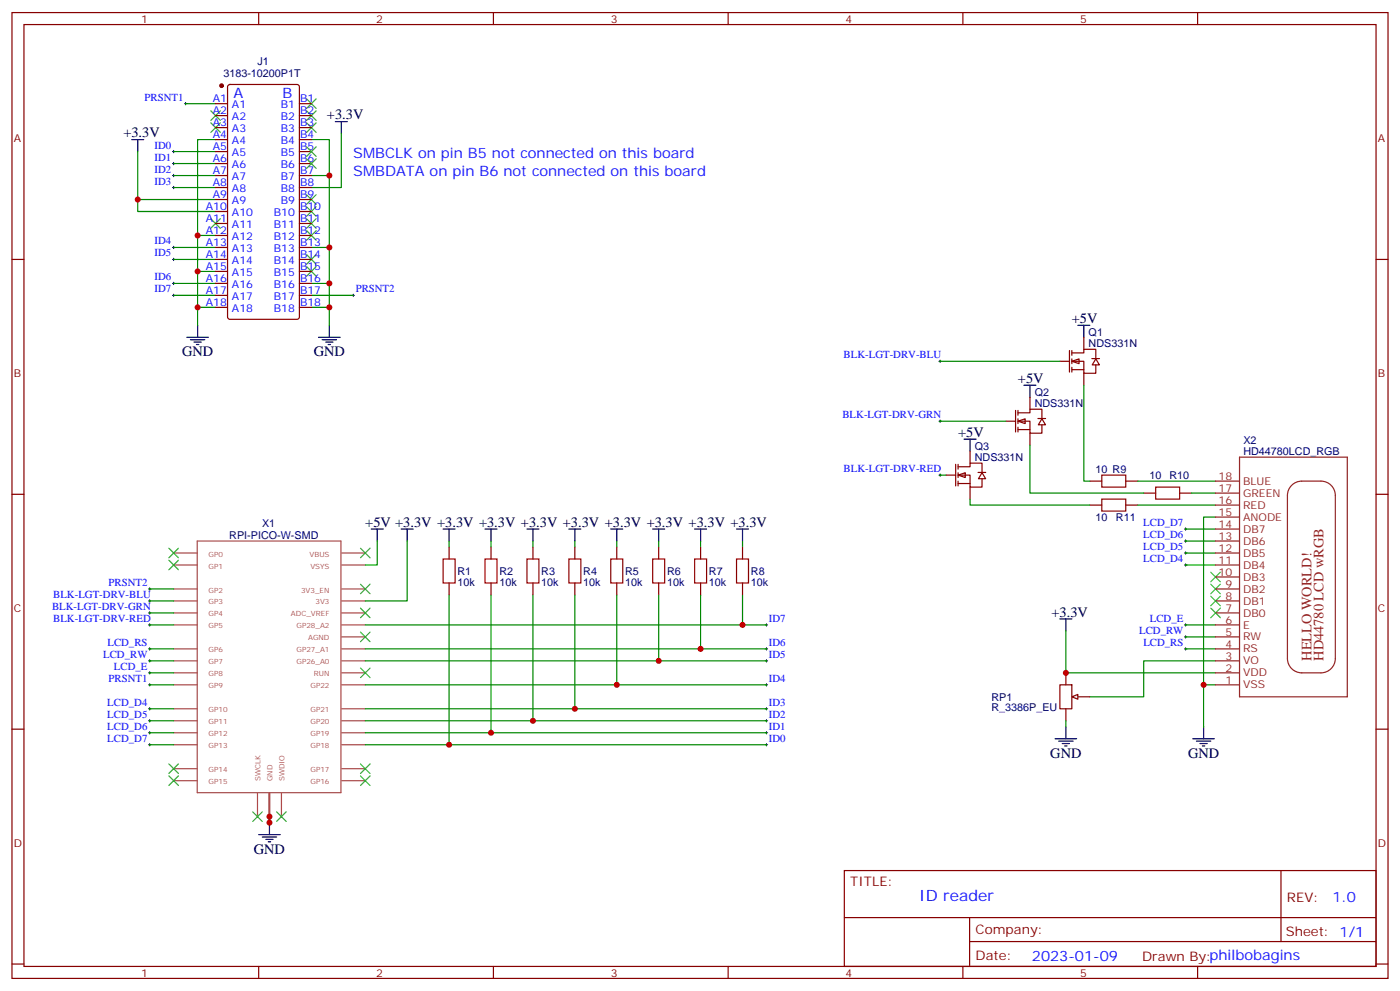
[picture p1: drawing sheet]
<svg xmlns="http://www.w3.org/2000/svg" width="412mm" height="292mm" viewBox="0 0 412 292" stroke-linecap="round" stroke-linejoin="round" font-family="sans-serif">
<g fill="none" stroke="#870000" stroke-width=".35">
<path d="M3.5 3.7h405.4v284.3h-405.4zM7.1 7.2h398.2v277.3h-398.2zM76.2 3.7v3.5M145.3 3.7v3.5M214.5 3.7v3.5M283.6 3.7v3.5M352.8 3.7v3.5M3.5 76.4h3.6M405.3 76.4h3.6M3.5 145.5h3.6M321 141.6h3.6M321 148.7h3.6"/>
<path d="M331.6 141.6h3.5M331.6 148.7h3.5M336.9 145.2h3.5M347.5 145.2h3.5M405.3 145.5h3.6M3.5 214.7h3.6M405.3 214.7h3.6M248.7 256.3h156.6v28.2h-156.6zM377.3 256.3v20.9M248.7 270.1h156.5M285.6 277.2h119.6M285.6 270.1v14.2"/>
<path d="M3.5 283.8h3.6M76.2 284.5v3.5M145.3 284.5v3.5M214.5 284.5v3.5M283.6 284.5v3.5M352.8 284.5v3.5M405.3 283.8h3.6"/>
</g>
<g fill="none" stroke="#3c3" stroke-width=".35">
<path d="M62.1 32.6l2.8 2.9M62.1 36.2l2.8 2.8M64.9 32.6l-2.8 2.9M64.9 36.2l-2.8 2.8M90.3 29.1l2.8 2.8M90.3 32.6l2.8 2.9M90.3 36.2l2.8 2.8M93.1 29.1l-2.8 2.8M93.1 32.6l-2.8 2.9M93.1 36.2l-2.8 2.8M90.3 57.3l2.8 2.8M93.1 57.3l-2.8 2.8"/>
<path d="M62.1 64.4l2.8 2.8M64.9 64.4l-2.8 2.8M90.3 60.9l2.8 2.8M90.3 64.4l2.8 2.8M90.3 67.9l2.8 2.8M90.3 75l2.8 2.8M90.3 78.5l2.8 2.8M93.1 60.9l-2.8 2.8M93.1 64.4l-2.8 2.8M93.1 67.9l-2.8 2.8M93.1 75l-2.8 2.8M93.1 78.5l-2.8 2.8"/>
<path d="M106.2 161.4l2.8 2.8M106.2 172l2.8 2.8M106.2 179l2.8 2.9M109 161.4l-2.8 2.8M109 172l-2.8 2.8M109 179l-2.8 2.9M356.7 168.5l2.8 2.8M356.7 172l2.8 2.8M356.7 175.5l2.8 2.8M356.7 179l2.8 2.9M359.5 168.5l-2.8 2.8M359.5 172l-2.8 2.8"/>
<path d="M359.5 175.5l-2.8 2.8M359.5 179l-2.8 2.9M106.2 196.7l2.8 2.8M109 196.7l-2.8 2.8M74.4 239l2.9 2.8M77.3 239l-2.9 2.8M81.5 239l2.8 2.8M84.3 239l-2.8 2.8M106.2 224.9l2.8 2.8M106.2 228.4l2.8 2.8M109 224.9l-2.8 2.8M109 228.4l-2.8 2.8"/>
</g>
<g fill="none" stroke="#000" stroke-width=".35">
<path d="M98.8 35.8h3.5M100.5 35.8v3.5M38.8 41.1h3.5M40.6 41.1v3.5M55 99.3h6.4M58.2 95.8v3.5M93.8 99.3h6.4M97 95.8v3.5M317.5 95.8h3.5M319.3 95.8v3.5M56.1 100h4.2M57.1 100.7h2.2"/>
<path d="M57.9 101.4h.7M94.9 100h4.2M96 100.7h2.1M96.7 101.4h.7M109.4 155.8h3.5M111.1 155.8v3.5M118.2 155.8h3.5M119.9 155.8v3.5M312.2 182.2h3.5M314 182.2v3.5M351.4 217.5h6.3M352.4 218.2h4.3"/>
<path d="M353.5 218.9h2.1M354.2 219.6h.7M354.5 214v3.5M76.2 245.7h6.3M77.3 246.4h4.2M78.3 247.1h2.1M79 247.8h.7M79.4 242.2v3.5"/>
</g>
<g fill="none" stroke="#008700" stroke-width=".35">
<path d="M54.7 30.5h8.8M100.5 39.3v15.9h-8.8M40.6 44.6v14.1h22.9M40.6 58.7v3.6h22.9M51.2 51.7h12.3M51.2 44.6h12.3M51.2 48.2h12.3M51.2 55.2h12.3M63.5 41.1h-5.3v28.2M91.7 41.1h5.3v54.7M91.7 51.7h5.3M51.2 72.8h12.3"/>
<path d="M51.2 76.4h12.3M63.5 79.9h-5.3v10.6M63.5 69.3h-5.3v10.6M91.7 72.8h5.3M51.2 83.4h12.3M51.2 87h12.3M63.5 90.5h-5.3v5.3M91.7 83.4h5.3M91.7 90.5h5.3M91.7 87h12.4M303.4 131.1v14.1h33.5M111.1 159.3v7h-3.5"/>
<path d="M119.9 159.3v17.6h-12.3M335.1 148.7h23M335.1 141.6h23M349.2 159.3h8.9M349.2 155.8h8.9M351 145.2h7.1M358.1 152.2h-3.6v49.4M349.2 166.3h8.9M349.2 162.8h8.9M107.6 184h118.2M358.1 201.6h-3.6v12.4M79.4 240.4v1.8"/>
</g>
<g fill="none" stroke="#000" stroke-width=".29">
<path d="M54.3 30.5h.7M54.7 30.2v.7M50.8 44.6h.7M50.8 48.2h.7M50.8 51.7h.7M50.8 55.2h.7M51.2 44.3v.7M51.2 47.8v.7M51.2 51.3v.7M51.2 54.9v.7M50.8 72.8h.7M50.8 76.4h.7"/>
<path d="M51.2 72.5v.7M51.2 76v.7M50.8 87h.7M50.8 83.4h.7M51.2 83.1v.7M51.2 86.6v.7M103.7 87h.7M104.1 86.6v.7M348.9 155.8h.7M348.9 159.3h.7M349.2 155.4v.7M349.2 158.9v.7"/>
<path d="M348.9 162.8h.7M348.9 166.3h.7M349.2 162.5v.7M349.2 166v.7M225.4 184h.7M225.4 191h.7M225.4 194.6h.7M225.8 183.6v.7M225.8 190.7v.7M225.8 194.2v.7M43.7 208.7h.7M43.7 212.2h.7"/>
<path d="M43.7 215.7h.7M43.7 219.3h.7M44.1 208.3v.7M44.1 211.8v.7M44.1 215.4v.7M44.1 218.9v.7M225.4 208.7h.7M225.4 212.2h.7M225.4 215.7h.7M225.4 219.3h.7M225.4 201.6h.7M225.8 201.3v.7"/>
<path d="M225.8 208.3v.7M225.8 211.8v.7M225.8 215.4v.7M225.8 218.9v.7"/>
</g>
<g fill="none" stroke="#a64a4a" stroke-width=".35">
<path d="M58.1 159.3h42.3v74.1h-42.3zM51.2 162.8h6.9M51.2 166.3h6.9M51.2 173.4h6.9M51.2 176.9h6.9M100.7 162.8h6.9M100.7 166.3h6.9M100.7 173.4h6.9M100.7 176.9h6.9M51.2 180.4h6.9M51.2 184h6.9M51.2 191h6.9"/>
<path d="M51.2 194.6h6.9M51.2 198.1h6.9M100.7 180.4h6.9M100.7 184h6.9M100.7 191h6.9M100.7 194.6h6.9M100.7 198.1h6.9M100.7 187.5h6.9M51.2 201.6h6.9M51.2 208.7h6.9M51.2 212.2h6.9M51.2 215.7h6.9"/>
<path d="M51.2 219.3h6.9M100.7 201.6h6.9M100.7 208.7h6.9M100.7 212.2h6.9M100.7 215.7h6.9M100.7 219.3h6.9M51.2 226.3h6.9M51.2 229.8h6.9M75.8 233.5v6.9M79.4 233.5v6.9M82.9 233.5v6.9M100.7 226.3h6.9"/>
<path d="M100.7 229.8h6.9"/>
</g>
<path d="M324.6 139.9h7v3.5h-7zM324.6 146.9h7v3.6h-7zM340.4 143.4h7.1v3.5h-7.1z" fill="none" stroke="#a10000" stroke-width=".35"/>
<path d="M315.7 106.4l2.2-.7v1.4z" fill="#fff" stroke="#870000" stroke-width=".35"/>
<path d="M319.3 99.3v3.5M312.2 106.4h2.8M315 103.2v6.3M315.7 103.9h3.6v-1.1h3.5v2.9M315.7 106.4h3.6v3.5h3.5v-2.5M315.7 108.8h3.6M315.7 103.2v1.4M315.7 105.7v1.4M315.7 108.1v1.4M319.3 109.9v3.5M321.6 105.6h2.3M322.8 105.7l1 1.7h-2.1z" fill="none" stroke="#870000" stroke-width=".35"/>
<path d="M299.9 124l2.1-.7v1.4z" fill="#fff" stroke="#870000" stroke-width=".35"/>
<path d="M303.4 116.9v3.6M296.3 124h2.9M299.2 120.8v6.4M299.9 121.5h3.5v-1h3.5v2.8M299.9 124h3.5v3.5h3.5v-2.4M299.9 126.5h3.5M299.9 120.8v1.4M299.9 123.3v1.4M299.9 125.8v1.4M303.4 127.5v3.6M305.7 123.2h2.3M306.9 123.3l1.1 1.8h-2.1z" fill="none" stroke="#870000" stroke-width=".35"/>
<path d="M282.2 139.9l2.1-.7v1.4z" fill="#fff" stroke="#870000" stroke-width=".35"/>
<g fill="none" stroke="#870000" stroke-width=".35">
<path d="M278.7 139.9h2.8M281.5 136.7v6.4M282.2 137.4h3.6v-1.1h3.5v2.9M282.2 139.9h3.6v3.5h3.5v-2.5M282.2 136.7v1.4M282.2 139.2v1.4M285.8 132.8v3.5M288.1 139.1h2.3M289.3 139.2l1 1.7h-2.1zM282.2 142.3h3.6M282.2 141.6v1.5M285.8 143.4v3.5"/>
<path d="M314 198.1v3.5M312.2 201.6h3.5v7.1h-3.5zM314 208.7v3.5M317.5 205.1h3.5"/>
</g>
<path d="M301.6 113.4h3.6M303.4 113.4v3.5M284 129.3h3.5M285.8 129.3v3.5" fill="none" stroke="#000" stroke-width=".35"/>
<path d="M276.9 106.4h35.3M319.3 113.4v28.2h1.7M276.9 139.9h1.8M276.9 124h19.4M285.8 146.9v1.8h35.2M314 185.7v12.4h44.1M349.2 184h8.9M349.2 191h8.9M349.2 187.5h8.9M358.1 194.6h-21.2v10.5h-15.9" fill="none" stroke="#008700" stroke-width=".35"/>
<g fill="none" stroke="#000" stroke-width=".29">
<path d="M276.6 106.4h.7M276.9 106v.7M276.6 139.9h.7M276.6 124h.7M276.9 123.6v.8M276.9 139.5v.7M43.7 176.9h.7M44.1 176.6v.7M43.7 180.4h.7M43.7 184h.7M44.1 180.1v.7M44.1 183.6v.7"/>
<path d="M348.9 184h.7M348.9 187.5h.7M348.9 191h.7M349.2 183.6v.7M349.2 187.1v.8M349.2 190.7v.7"/>
</g>
<path d="M315.7 205.1l1.8-.7v1.4z" fill="#f0f0f0" stroke="#870000" stroke-width=".35"/>
<g fill="none" stroke="#000" stroke-width=".35">
<path d="M130.5 155.8h3.6M132.3 155.8v3.5M142.9 155.8h3.5M144.6 155.8v3.5M155.2 155.8h3.5M157 155.8v3.5M167.6 155.8h3.5M169.3 155.8v3.5M179.9 155.8h3.5M181.7 155.8v3.5M192.3 155.8h3.5M194 155.8v3.5"/>
<path d="M204.6 155.8h3.5M206.4 155.8v3.5M217 155.8h3.5M218.7 155.8v3.5M310.8 217.5h6.3M311.9 218.2h4.2M312.9 218.9h2.1M313.6 219.6h.7M314 214v3.5"/>
</g>
<g fill="none" stroke="#008700" stroke-width=".35">
<path d="M132.3 159.3v1.7M144.6 159.3v1.7M157 159.3v1.7M169.3 159.3v1.7M181.7 159.3v1.7M194 159.3v1.7M206.4 159.3v1.7M218.7 159.3v1.7M44.1 176.9h7.1M44.1 173.4h7.1M132.3 175.2v44.1M144.6 175.2v40.5"/>
<path d="M157 175.2v37M169.3 175.2v33.5M181.7 175.2v26.4M194 175.2v19.4M206.4 175.2v15.8M218.7 175.2v8.8M44.1 198.1h7.1M44.1 194.6h7.1M44.1 191h7.1M44.1 184h7.1M44.1 180.4h7.1M107.6 194.6h118.2"/>
<path d="M107.6 191h118.2M44.1 208.7h7.1M44.1 212.2h7.1M44.1 215.7h7.1M44.1 219.3h7.1M44.1 201.6h7.1M107.6 208.7h118.2M107.6 212.2h118.2M107.6 215.7h118.2M107.6 219.3h118.2M107.6 201.6h118.2M314 212.2v1.8"/>
</g>
<g fill="none" stroke="#3c3" stroke-width=".35">
<path d="M90.3 43.2l2.8 2.8M90.3 46.7l2.8 2.9M93.1 43.2l-2.8 2.8M93.1 46.7l-2.8 2.9M49.7 161.4l2.9 2.8M49.7 164.9l2.9 2.8M52.6 161.4l-2.9 2.8M52.6 164.9l-2.9 2.8M106.2 186.1l2.8 2.8M109 186.1l-2.8 2.8M49.7 224.9l2.9 2.8M49.7 228.4l2.9 2.8"/>
<path d="M52.6 224.9l-2.9 2.8M52.6 228.4l-2.9 2.8"/>
</g>
<path d="M43.7 173.4h.7M44.1 173v.7M43.7 191h.7M43.7 194.6h.7M43.7 198.1h.7M44.1 190.7v.7M44.1 194.2v.7M44.1 197.7v.7M43.7 201.6h.7M44.1 201.3v.7" fill="none" stroke="#000" stroke-width=".29"/>
<path d="M130.5 164.6h3.6v7h-3.6zM142.9 164.6h3.5v7h-3.5zM155.2 164.6h3.5v7h-3.5zM167.6 164.6h3.5v7h-3.5zM179.9 164.6h3.5v7h-3.5zM192.3 164.6h3.5v7h-3.5zM204.6 164.6h3.5v7h-3.5zM217 164.6h3.5v7h-3.5z" fill="none" stroke="#a10000" stroke-width=".35"/>
<g fill="none" stroke="#870000" stroke-width=".35">
<path d="M63.5 30.5h3.5M63.5 34h3.5M63.5 37.6h3.5M67.3 25.1l.4-.2h19.8l.6 .4 .1 68-.5 .7h-20l-.6-.4-.1-68zM88.2 30.5h3.5M88.2 34h3.5M88.2 37.6h3.5M63.5 41.1h3.5M63.5 44.6h3.5M63.5 48.2h3.5M63.5 51.7h3.5M63.5 55.2h3.5"/>
<path d="M63.5 58.7h3.5M88.2 41.1h3.5M88.2 44.6h3.5M88.2 48.2h3.5M88.2 51.7h3.5M88.2 55.2h3.5M88.2 58.7h3.5M63.5 62.3h3.5M63.5 65.8h3.5M63.5 69.3h3.5M63.5 72.8h3.5M63.5 76.4h3.5"/>
<path d="M63.5 79.9h3.5M88.2 62.3h3.5M88.2 65.8h3.5M88.2 69.3h3.5M88.2 72.8h3.5M88.2 76.4h3.5M88.2 79.9h3.5M63.5 83.4h3.5M63.5 87h3.5M63.5 90.5h3.5M88.2 83.4h3.5M88.2 87h3.5"/>
<path d="M88.2 90.5h3.5M132.3 161v3.6M132.3 171.6v3.6M144.6 161v3.6M144.6 171.6v3.6M157 161v3.6M157 171.6v3.6M169.3 161v3.6M169.3 171.6v3.6M181.7 161v3.6M181.7 171.6v3.6M194 161v3.6"/>
<path d="M194 171.6v3.6M206.4 161v3.6M206.4 171.6v3.6M218.7 161v3.6M218.7 171.6v3.6"/>
</g>
<circle cx="65.3" cy="25.2" r=".53" fill="#870000" stroke="#870000" stroke-width=".35"/>
<g fill="none" stroke="#8c2424" stroke-width=".35">
<path d="M365.1 134.6h31.8v70.5h-31.8zM358.1 141.6h7M358.1 148.7h7M358.1 152.2h7M358.1 155.8h7M358.1 159.3h7M358.1 145.2h7M380.2 143.1a4.2 4.2 0 0 1 3.3-1.5h5.6a4.2 4.2 0 0 1 4.2 4.3v48a4.2 4.2 0 0 1-4.2 4.2h-5.6a4.2 4.2 0 0 1-4.3-4.2v-48a4.2 4.2 0 0 1 1-2.8zM358.1 162.8h7M358.1 166.3h7M358.1 169.9h7M358.1 173.4h7"/>
<path d="M358.1 176.9h7M358.1 198.1h7M358.1 180.4h7M358.1 184h7M358.1 187.5h7M358.1 191h7M358.1 194.6h7M358.1 201.6h7"/>
</g>
<g fill="#c00">
<circle cx="97" cy="51.7" r=".88"/>
<circle cx="97" cy="72.8" r=".88"/>
<circle cx="97" cy="83.4" r=".88"/>
<circle cx="97" cy="90.5" r=".88"/>
<circle cx="58.2" cy="90.5" r=".88"/>
<circle cx="58.2" cy="79.9" r=".88"/>
<circle cx="58.2" cy="69.3" r=".88"/>
<circle cx="40.6" cy="58.7" r=".88"/>
<circle cx="79.4" cy="240.4" r=".88"/>
<circle cx="79.4" cy="242.2" r=".88"/>
<circle cx="354.5" cy="201.6" r=".88"/>
<circle cx="314" cy="198.1" r=".88"/>
<circle cx="218.7" cy="184" r=".88"/>
<circle cx="206.4" cy="191" r=".88"/>
<circle cx="194" cy="194.6" r=".88"/>
<circle cx="181.7" cy="201.6" r=".88"/>
<circle cx="169.3" cy="208.7" r=".88"/>
<circle cx="157" cy="212.2" r=".88"/>
<circle cx="144.6" cy="215.7" r=".88"/>
<circle cx="132.3" cy="219.3" r=".88"/>
</g>
<text font-size="4.6" fill="#00f" x="270.8" y="265.3">ID reader</text>
<g font-size="4.2" fill="#00f">
<text x="68.8" y="28.9">A</text>
<text x="83.3" y="28.9">B</text>
<text x="104.1" y="46.4">SMBCLK on pin B5 not connected on this board</text>
<text x="104.1" y="51.7">SMBDATA on pin B6 not connected on this board</text>
<text x="392.5" y="265.6">1.0</text>
<text x="304" y="282.9">2023-01-09</text>
</g>
<g font-size="4.2">
<text x="96.3" y="35.1">+3.3V</text>
<text x="36.3" y="40.4">+3.3V</text>
<text x="315.7" y="95.1">+5V</text>
<text x="53.6" y="105">GND</text>
<text x="92.4" y="105">GND</text>
<text x="299.9" y="112.7">+5V</text>
<text x="282.2" y="128.6">+5V</text>
<text x="107.6" y="155">+5V +3.3V +3.3V +3.3V +3.3V +3.3V +3.3V +3.3V +3.3V +3.3V</text>
<text x="309.7" y="181.5">+3.3V</text>
<text x="309.4" y="223.1">GND</text>
<text x="350" y="223.1">GND</text>
<text x="74.8" y="251.4">GND</text>
</g>
<g font-size="4.2" fill="#8d2323">
<text x="386.3" y="194.6" transform="rotate(-90 386.3 194.6)">HELLO WORLD!</text>
<text x="389.8" y="194.6" transform="rotate(-90 389.8 194.6)">HD44780 LCD wRGB</text>
</g>
<g font-size="3.9" fill="#800">
<text x="250.5" y="260.9">TITLE:</text>
<text x="379.1" y="265.6">REV:</text>
<text x="287.4" y="275.1">Company:</text>
<text x="378.7" y="275.7">Sheet: 1/1</text>
<text x="287.4" y="282.8">Date:</text>
<text x="336.4" y="282.8">Drawn By:philbobagins</text>
</g>
<g font-size="3.2" fill="#800">
<text x="41.6" y="6.7">1</text>
<text x="110.8" y="6.7">2</text>
<text x="179.9" y="6.7">3</text>
<text x="249.1" y="6.7">4</text>
<text x="318.2" y="6.7">5</text>
<text x="4.1" y="41.8">A</text>
<text x="405.9" y="41.8">A</text>
<text x="4.1" y="110.9">B</text>
<text x="405.9" y="110.9">B</text>
<text x="4.1" y="180.1">C</text>
<text x="405.9" y="180.1">C</text>
<text x="4.1" y="249.2">D</text>
<text x="405.9" y="249.2">D</text>
<text x="41.6" y="287.5">1</text>
<text x="110.8" y="287.5">2</text>
<text x="179.9" y="287.5">3</text>
<text x="249.1" y="287.5">4</text>
<text x="318.2" y="287.5">5</text>
</g>
<g font-size="3.2" fill="#000080">
<text x="65.8" y="22.8">3183-10200P1T</text>
<text x="75.9" y="19.3">J1</text>
<text x="320.7" y="99.1">Q1</text>
<text x="320.7" y="102.2">NDS331N</text>
<text x="304.8" y="119.8">NDS331N</text>
<text x="304.8" y="116.7">Q2</text>
<text x="366.3" y="130.8">X2</text>
<text x="287.2" y="135.7">NDS331N</text>
<text x="287.2" y="132.6">Q3</text>
<text x="366.3" y="134">HD44780LCD_RGB</text>
<text x="322.7" y="139.3">10 R9</text>
<text x="338.6" y="141">10</text>
<text x="344.5" y="141">R10</text>
<text x="77.2" y="155.1">X1</text>
<text x="322.7" y="153.3">10</text>
<text x="328.7" y="153.3">R11</text>
<text x="67.5" y="158.6">RPI-PICO-W-SMD</text>
<text x="134.8" y="172.4">10k</text>
<text x="134.8" y="169.3">R1</text>
<text x="147.1" y="172.4">10k</text>
<text x="147.1" y="169.3">R2</text>
<text x="159.5" y="172.4">10k</text>
<text x="159.5" y="169.3">R3</text>
<text x="171.8" y="172.4">10k</text>
<text x="171.8" y="169.3">R4</text>
<text x="184.1" y="172.4">10k</text>
<text x="184.2" y="169.3">R5</text>
<text x="196.5" y="172.4">10k</text>
<text x="196.5" y="169.3">R6</text>
<text x="208.8" y="172.4">10k</text>
<text x="208.8" y="169.3">R7</text>
<text x="221.2" y="172.4">10k</text>
<text x="221.2" y="169.3">R8</text>
<text x="292.1" y="209.4">R_3386P_EU</text>
<text x="292.1" y="206.3">RP1</text>
</g>
<g font-size="3.2" fill="#00f">
<text x="42.6" y="29.6">PRSNT1</text>
<text x="62.7" y="30.2">A1</text>
<text x="62.7" y="33.7">A2</text>
<text x="68.3" y="31.9">A1</text>
<text x="68.3" y="35.5">A2</text>
<text x="82.7" y="31.9">B1</text>
<text x="82.7" y="35.5">B2</text>
<text x="88.4" y="30.2">B1</text>
<text x="88.4" y="33.7">B2</text>
<text x="62.7" y="37.2">A3</text>
<text x="62.7" y="40.7">A4</text>
<text x="68.3" y="39">A3</text>
<text x="82.7" y="39">B3</text>
<text x="88.4" y="37.2">B3</text>
<text x="88.4" y="40.7">B4</text>
<text x="45.5" y="43.7">ID0</text>
<text x="45.5" y="47.3">ID1</text>
<text x="62.7" y="44.3">A5</text>
<text x="62.7" y="47.8">A6</text>
<text x="68.3" y="42.5">A4</text>
<text x="68.3" y="46">A5</text>
<text x="82.7" y="42.5">B4</text>
<text x="82.7" y="46">B5</text>
<text x="88.4" y="44.3">B5</text>
<text x="88.4" y="47.8">B6</text>
<text x="45.5" y="50.8">ID2</text>
<text x="62.7" y="51.3">A7</text>
<text x="68.3" y="49.6">A6</text>
<text x="68.3" y="53.1">A7</text>
<text x="82.7" y="49.6">B6</text>
<text x="82.7" y="53.1">B7</text>
<text x="88.4" y="51.3">B7</text>
<text x="45.5" y="54.3">ID3</text>
<text x="62.7" y="54.9">A8</text>
<text x="62.7" y="58.4">A9</text>
<text x="68.3" y="56.6">A8</text>
<text x="82.7" y="56.6">B8</text>
<text x="88.4" y="54.9">B8</text>
<text x="88.4" y="58.4">B9</text>
<text x="60.6" y="61.9">A10</text>
<text x="60.6" y="65.4">A11</text>
<text x="68.3" y="60.1">A9</text>
<text x="68.3" y="63.7">A10</text>
<text x="80.7" y="63.7">B10</text>
<text x="82.7" y="60.1">B9</text>
<text x="88.4" y="61.9">B10</text>
<text x="88.4" y="65.4">B11</text>
<text x="45.5" y="72">ID4</text>
<text x="60.6" y="69">A12</text>
<text x="68.3" y="67.2">A11</text>
<text x="68.3" y="70.7">A12</text>
<text x="80.7" y="67.2">B11</text>
<text x="80.7" y="70.7">B12</text>
<text x="88.4" y="69">B12</text>
<text x="45.5" y="75.5">ID5</text>
<text x="60.6" y="72.5">A13</text>
<text x="60.6" y="76">A14</text>
<text x="68.3" y="74.3">A13</text>
<text x="68.3" y="77.8">A14</text>
<text x="80.7" y="74.3">B13</text>
<text x="80.7" y="77.8">B14</text>
<text x="88.4" y="72.5">B13</text>
<text x="88.4" y="76">B14</text>
<text x="45.5" y="82.6">ID6</text>
<text x="60.6" y="79.6">A15</text>
<text x="60.6" y="83.1">A16</text>
<text x="68.3" y="81.3">A15</text>
<text x="80.7" y="81.3">B15</text>
<text x="88.4" y="79.6">B15</text>
<text x="88.4" y="83.1">B16</text>
<text x="45.5" y="86.1">ID7</text>
<text x="60.6" y="86.6">A17</text>
<text x="68.3" y="84.8">A16</text>
<text x="68.3" y="88.4">A17</text>
<text x="80.7" y="84.8">B16</text>
<text x="80.7" y="88.4">B17</text>
<text x="88.4" y="86.6">B17</text>
<text x="104.8" y="86.1">PRSNT2</text>
<text x="60.6" y="90.1">A18</text>
<text x="68.3" y="91.9">A18</text>
<text x="80.7" y="91.9">B18</text>
<text x="88.4" y="90.1">B18</text>
<text x="248.5" y="105.5">BLK-LGT-DRV-BLU</text>
<text x="248.2" y="123.1">BLK-LGT-DRV-GRN</text>
<text x="248.5" y="139">BLK-LGT-DRV-RED</text>
<text x="336.8" y="154.9">LCD_D7</text>
<text x="336.8" y="158.4">LCD_D6</text>
<text x="336.8" y="161.9">LCD_D5</text>
<text x="336.8" y="165.5">LCD_D4</text>
<text x="32" y="172.5">PRSNT2</text>
<text x="15.3" y="179.6">BLK-LGT-DRV-GRN</text>
<text x="15.7" y="176">BLK-LGT-DRV-BLU</text>
<text x="15.7" y="183.1">BLK-LGT-DRV-RED</text>
<text x="226.5" y="183.1">ID7</text>
<text x="338.7" y="183.1">LCD_E</text>
<text x="31.6" y="190.1">LCD_RS</text>
<text x="226.5" y="190.1">ID6</text>
<text x="335.6" y="186.6">LCD_RW</text>
<text x="336.8" y="190.1">LCD_RS</text>
<text x="30.4" y="193.7">LCD_RW</text>
<text x="33.5" y="197.2">LCD_E</text>
<text x="226.5" y="193.7">ID5</text>
<text x="32" y="200.7">PRSNT1</text>
<text x="226.5" y="200.7">ID4</text>
<text x="31.6" y="207.8">LCD_D4</text>
<text x="226.5" y="207.8">ID3</text>
<text x="31.6" y="214.8">LCD_D6</text>
<text x="31.6" y="211.3">LCD_D5</text>
<text x="226.5" y="211.3">ID2</text>
<text x="226.5" y="214.8">ID1</text>
<text x="31.6" y="218.4">LCD_D7</text>
<text x="226.5" y="218.4">ID0</text>
</g>
<g font-size="3.2" fill="#8d2323">
<text x="359" y="141.3">18</text>
<text x="366.2" y="142.7">BLUE</text>
<text x="359" y="148.3">16</text>
<text x="359" y="144.8">17</text>
<text x="366.2" y="149.8">RED</text>
<text x="366.2" y="146.2">GREEN</text>
<text x="359" y="151.9">15</text>
<text x="359" y="155.4">14</text>
<text x="366.2" y="153.3">ANODE</text>
<text x="359" y="158.9">13</text>
<text x="366.2" y="156.8">DB7</text>
<text x="366.2" y="160.3">DB6</text>
<text x="359" y="162.5">12</text>
<text x="359" y="166">11</text>
<text x="366.2" y="163.9">DB5</text>
<text x="366.2" y="167.4">DB4</text>
<text x="359" y="169.5">10</text>
<text x="361" y="173">9</text>
<text x="366.2" y="170.9">DB3</text>
<text x="361" y="176.6">8</text>
<text x="366.2" y="174.4">DB2</text>
<text x="366.2" y="178">DB1</text>
<text x="361" y="180.1">7</text>
<text x="361" y="183.6">6</text>
<text x="366.2" y="181.5">DB0</text>
<text x="366.2" y="185">E</text>
<text x="361" y="187.1">5</text>
<text x="361" y="190.7">4</text>
<text x="366.2" y="188.6">RW</text>
<text x="361" y="194.2">3</text>
<text x="361" y="197.7">2</text>
<text x="366.2" y="192.1">RS</text>
<text x="366.2" y="195.6">VO</text>
<text x="361" y="201.3">1</text>
<text x="366.2" y="199.1">VDD</text>
<text x="366.2" y="202.7">VSS</text>
</g>
<g font-size="2.1" fill="#a54b4b">
<text x="61.5" y="163.8">GP0</text>
<text x="61.5" y="167.4">GP1</text>
<text x="91.2" y="163.8">VBUS</text>
<text x="91.4" y="167.4">VSYS</text>
<text x="61.5" y="174.4">GP2</text>
<text x="61.5" y="178">GP3</text>
<text x="88.7" y="174.4">3V3_EN</text>
<text x="92.9" y="178">3V3</text>
<text x="61.5" y="181.5">GP4</text>
<text x="61.5" y="185">GP5</text>
<text x="85.7" y="181.5">ADC_VREF</text>
<text x="87.3" y="185">GP28_A2</text>
<text x="90.8" y="188.5">AGND</text>
<text x="61.5" y="192.1">GP6</text>
<text x="61.5" y="195.6">GP7</text>
<text x="87.3" y="195.6">GP26_A0</text>
<text x="87.3" y="192.1">GP27_A1</text>
<text x="61.5" y="199.1">GP8</text>
<text x="61.5" y="202.7">GP9</text>
<text x="91.5" y="202.7">GP22</text>
<text x="92.5" y="199.1">RUN</text>
<text x="61.5" y="209.7">GP10</text>
<text x="91.5" y="209.7">GP21</text>
<text x="61.5" y="213.2">GP11</text>
<text x="91.5" y="213.2">GP20</text>
<text x="61.5" y="216.8">GP12</text>
<text x="61.5" y="220.3">GP13</text>
<text x="91.5" y="220.3">GP18</text>
<text x="91.5" y="216.8">GP19</text>
<text x="61.5" y="227.3">GP14</text>
<text x="91.5" y="227.3">GP17</text>
<text x="61.5" y="230.9">GP15</text>
<text x="76.8" y="230" transform="rotate(-90 76.8 230)">SWCLK</text>
<text x="80.3" y="230" transform="rotate(-90 80.3 230)">GND</text>
<text x="83.8" y="230" transform="rotate(-90 83.8 230)">SWDIO</text>
<text x="91.5" y="230.9">GP16</text>
</g>
</svg>
